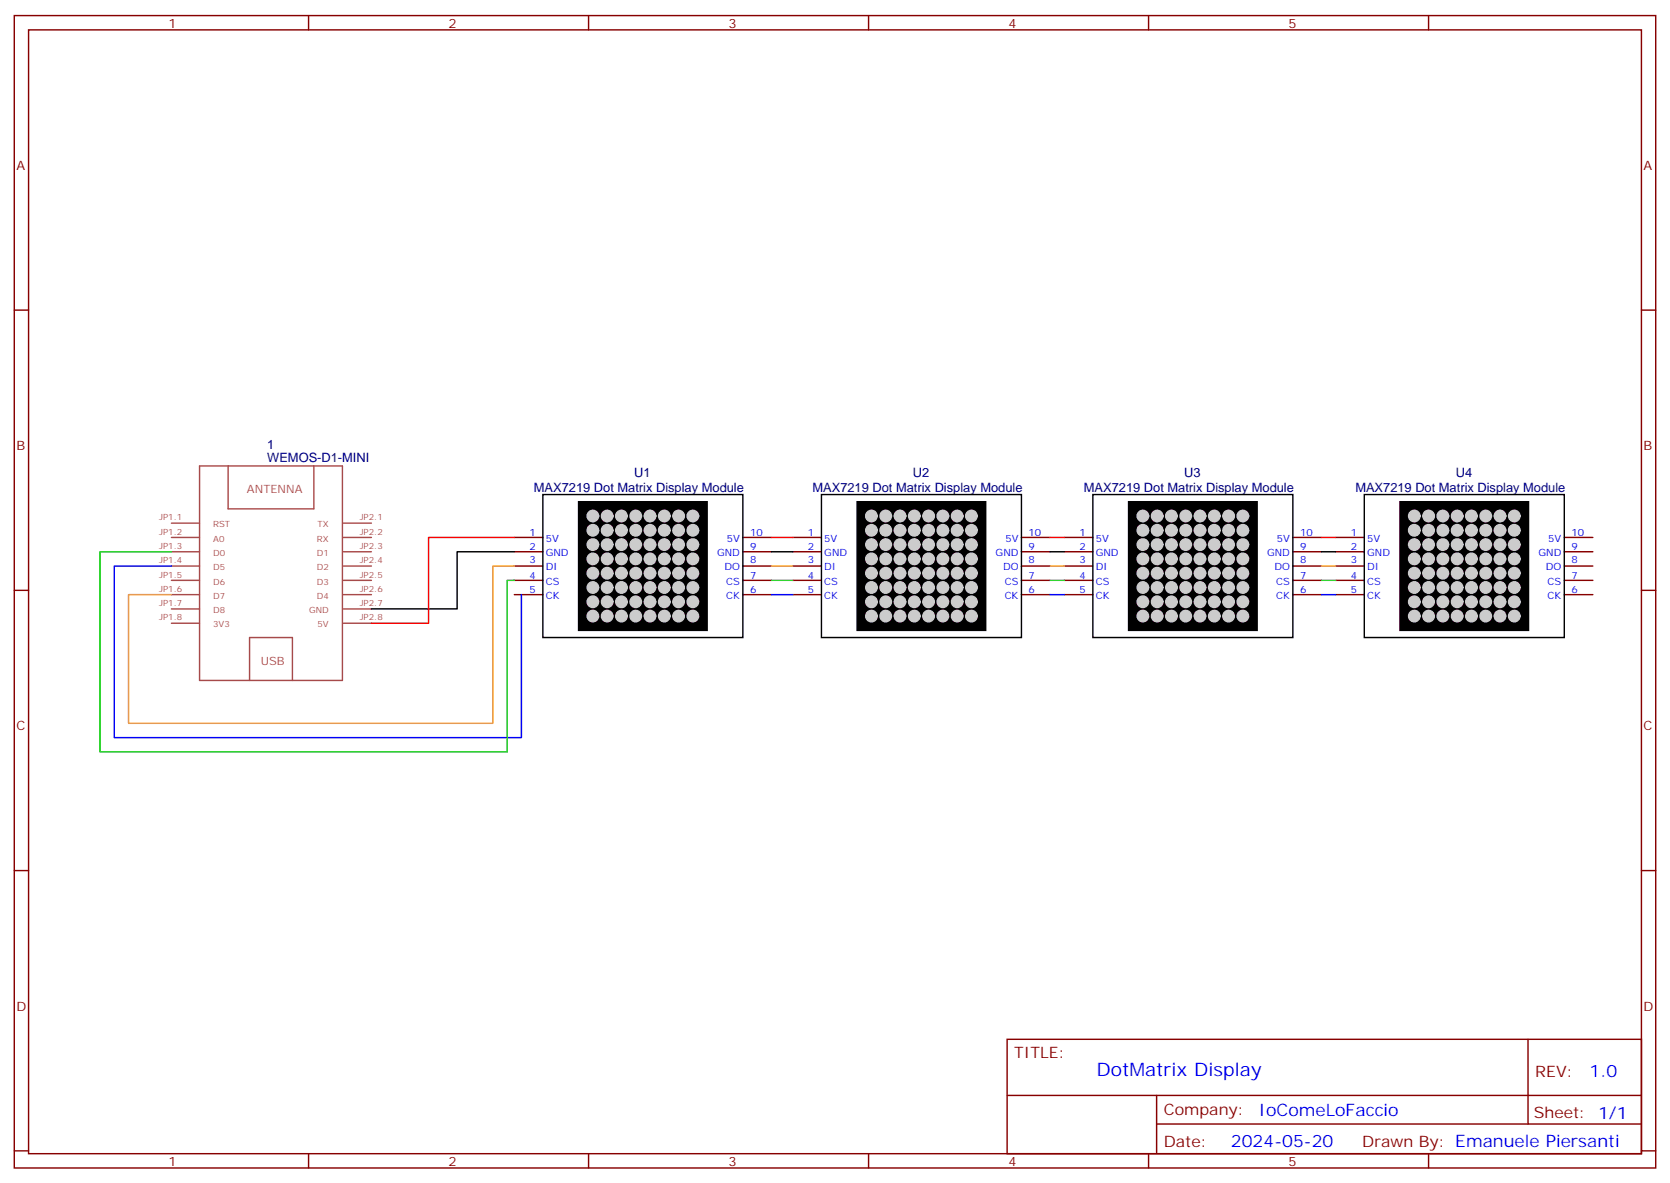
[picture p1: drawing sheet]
<svg xmlns="http://www.w3.org/2000/svg" width="412mm" height="292mm" viewBox="0 0 412 292" stroke-linecap="round" stroke-linejoin="round" font-family="sans-serif">
<g fill="none" stroke="#870000" stroke-width=".35">
<path d="M3.5 3.8h405.4v284.4h-405.4zM7.1 7.4h398.2v277.3h-398.2zM76.2 3.8v3.6M145.3 3.8v3.6M214.5 3.8v3.6M283.6 3.8v3.6M352.8 3.8v3.6M3.5 76.5h3.6M405.3 76.5h3.6M127 132.6h7.1M127 136.1h7.1M127 139.7h7.1"/>
<path d="M183.4 132.6h7.1M183.4 136.1h7.1M183.4 139.7h7.1M195.8 132.6h7M195.8 136.1h7M195.8 139.7h7M252.2 132.6h7.1M252.2 136.1h7.1M252.2 139.7h7.1M262.8 132.6h7.1M262.8 136.1h7.1M262.8 139.7h7.1"/>
<path d="M319.3 132.6h7M319.3 136.1h7M319.3 139.7h7M329.8 132.6h7.1M329.8 136.1h7.1M329.8 139.7h7.1M386.3 132.6h7M386.3 136.1h7M386.3 139.7h7M3.5 145.7h3.6M127 143.2h7.1M127 146.7h7.1"/>
<path d="M183.4 143.2h7.1M183.4 146.7h7.1M195.8 143.2h7M195.8 146.7h7M252.2 143.2h7.1M252.2 146.7h7.1M262.8 143.2h7.1M262.8 146.7h7.1M319.3 143.2h7M319.3 146.7h7M329.8 143.2h7.1M329.8 146.7h7.1"/>
<path d="M386.3 143.2h7M386.3 146.7h7M405.3 145.7h3.6M3.5 214.8h3.6M405.3 214.8h3.6M248.7 256.4h156.6v28.3h-156.6zM377.3 256.5v20.8M248.7 270.3h156.5M285.6 277.3h119.6M285.6 270.3v14.1M3.5 284h3.6M76.2 284.7v3.5"/>
<path d="M145.3 284.7v3.5M214.5 284.7v3.5M283.6 284.7v3.5M352.8 284.7v3.5M405.3 284h3.6"/>
</g>
<g fill="none" stroke="#a64a4a" stroke-width=".35">
<path d="M49.3 115h35.3v52.9h-35.3zM56.3 115v10.6h21.2v-10.6M42.3 129.1h7M42.3 132.6h7M42.3 136.1h7M42.3 139.7h7M84.8 129.1h6.9M84.8 132.6h6.9M84.8 136.1h6.9M84.8 139.7h6.9M42.3 143.2h7M42.3 146.7h7"/>
<path d="M42.3 150.2h7M42.3 153.8h7M84.8 143.2h6.9M84.8 146.7h6.9M84.8 150.2h6.9M84.8 153.8h6.9M61.6 167.9v-10.6h10.6v10.6"/>
</g>
<path d="M142.9 123.8h31.7v31.7h-31.7zM211.7 123.8h31.7v31.7h-31.7zM278.7 123.8h31.7v31.7h-31.7zM345.7 123.8h31.8v31.7h-31.8z" fill="#000" stroke="#000" stroke-width=".35"/>
<g fill="#ccc" stroke="#ccc" stroke-width=".35">
<circle cx="146.4" cy="127.3" r="1.41"/>
<circle cx="149.9" cy="127.3" r="1.41"/>
<circle cx="153.5" cy="127.3" r="1.41"/>
<circle cx="157" cy="127.3" r="1.41"/>
<circle cx="160.5" cy="127.3" r="1.41"/>
<circle cx="164" cy="127.3" r="1.41"/>
<circle cx="167.6" cy="127.3" r="1.41"/>
<circle cx="171.1" cy="127.3" r="1.41"/>
<circle cx="171.1" cy="130.8" r="1.41"/>
<circle cx="167.6" cy="130.8" r="1.41"/>
<circle cx="164" cy="130.8" r="1.41"/>
<circle cx="160.5" cy="130.8" r="1.41"/>
<circle cx="157" cy="130.8" r="1.41"/>
<circle cx="153.5" cy="130.8" r="1.41"/>
<circle cx="149.9" cy="130.8" r="1.41"/>
<circle cx="146.4" cy="130.8" r="1.41"/>
<circle cx="146.4" cy="137.9" r="1.41"/>
<circle cx="149.9" cy="137.9" r="1.41"/>
<circle cx="153.5" cy="137.9" r="1.41"/>
<circle cx="157" cy="137.9" r="1.41"/>
<circle cx="160.5" cy="137.9" r="1.41"/>
<circle cx="164" cy="137.9" r="1.41"/>
<circle cx="167.6" cy="137.9" r="1.41"/>
<circle cx="171.1" cy="137.9" r="1.41"/>
<circle cx="171.1" cy="134.4" r="1.41"/>
<circle cx="167.6" cy="134.4" r="1.41"/>
<circle cx="164" cy="134.4" r="1.41"/>
<circle cx="160.5" cy="134.4" r="1.41"/>
<circle cx="157" cy="134.4" r="1.41"/>
<circle cx="153.5" cy="134.4" r="1.41"/>
<circle cx="149.9" cy="134.4" r="1.41"/>
<circle cx="146.4" cy="134.4" r="1.41"/>
<circle cx="146.4" cy="145" r="1.41"/>
<circle cx="149.9" cy="145" r="1.41"/>
<circle cx="153.5" cy="145" r="1.41"/>
<circle cx="157" cy="145" r="1.41"/>
<circle cx="160.5" cy="145" r="1.41"/>
<circle cx="164" cy="145" r="1.41"/>
<circle cx="167.6" cy="145" r="1.41"/>
<circle cx="171.1" cy="145" r="1.41"/>
<circle cx="171.1" cy="141.4" r="1.41"/>
<circle cx="167.6" cy="141.4" r="1.41"/>
<circle cx="164" cy="141.4" r="1.41"/>
<circle cx="160.5" cy="141.4" r="1.41"/>
<circle cx="157" cy="141.4" r="1.41"/>
<circle cx="153.5" cy="141.4" r="1.41"/>
<circle cx="149.9" cy="141.4" r="1.41"/>
<circle cx="146.4" cy="141.4" r="1.41"/>
<circle cx="146.4" cy="152" r="1.41"/>
<circle cx="149.9" cy="152" r="1.41"/>
<circle cx="153.5" cy="152" r="1.41"/>
<circle cx="157" cy="152" r="1.41"/>
<circle cx="160.5" cy="152" r="1.41"/>
<circle cx="164" cy="152" r="1.41"/>
<circle cx="167.6" cy="152" r="1.41"/>
<circle cx="171.1" cy="152" r="1.41"/>
<circle cx="171.1" cy="148.5" r="1.41"/>
<circle cx="167.6" cy="148.5" r="1.41"/>
<circle cx="164" cy="148.5" r="1.41"/>
<circle cx="160.5" cy="148.5" r="1.41"/>
<circle cx="157" cy="148.5" r="1.41"/>
<circle cx="153.5" cy="148.5" r="1.41"/>
<circle cx="149.9" cy="148.5" r="1.41"/>
<circle cx="146.4" cy="148.5" r="1.41"/>
<circle cx="215.2" cy="127.3" r="1.41"/>
<circle cx="218.7" cy="127.3" r="1.41"/>
<circle cx="222.2" cy="127.3" r="1.41"/>
<circle cx="225.8" cy="127.3" r="1.41"/>
<circle cx="229.3" cy="127.3" r="1.41"/>
<circle cx="232.8" cy="127.3" r="1.41"/>
<circle cx="236.4" cy="127.3" r="1.41"/>
<circle cx="239.9" cy="127.3" r="1.41"/>
<circle cx="239.9" cy="130.8" r="1.41"/>
<circle cx="236.4" cy="130.8" r="1.41"/>
<circle cx="232.8" cy="130.8" r="1.41"/>
<circle cx="229.3" cy="130.8" r="1.41"/>
<circle cx="225.8" cy="130.8" r="1.41"/>
<circle cx="222.2" cy="130.8" r="1.41"/>
<circle cx="218.7" cy="130.8" r="1.41"/>
<circle cx="215.2" cy="130.8" r="1.41"/>
<circle cx="215.2" cy="137.9" r="1.41"/>
<circle cx="218.7" cy="137.9" r="1.41"/>
<circle cx="222.2" cy="137.9" r="1.41"/>
<circle cx="225.8" cy="137.9" r="1.41"/>
<circle cx="229.3" cy="137.9" r="1.41"/>
<circle cx="232.8" cy="137.9" r="1.41"/>
<circle cx="236.4" cy="137.9" r="1.41"/>
<circle cx="239.9" cy="137.9" r="1.41"/>
<circle cx="239.9" cy="134.4" r="1.41"/>
<circle cx="236.4" cy="134.4" r="1.41"/>
<circle cx="232.8" cy="134.4" r="1.41"/>
<circle cx="229.3" cy="134.4" r="1.41"/>
<circle cx="225.8" cy="134.4" r="1.41"/>
<circle cx="222.2" cy="134.4" r="1.41"/>
<circle cx="218.7" cy="134.4" r="1.41"/>
<circle cx="215.2" cy="134.4" r="1.41"/>
<circle cx="215.2" cy="145" r="1.41"/>
<circle cx="218.7" cy="145" r="1.41"/>
<circle cx="222.2" cy="145" r="1.41"/>
<circle cx="225.8" cy="145" r="1.41"/>
<circle cx="229.3" cy="145" r="1.41"/>
<circle cx="232.8" cy="145" r="1.41"/>
<circle cx="236.4" cy="145" r="1.41"/>
<circle cx="239.9" cy="145" r="1.41"/>
<circle cx="239.9" cy="141.4" r="1.41"/>
<circle cx="236.4" cy="141.4" r="1.41"/>
<circle cx="232.8" cy="141.4" r="1.41"/>
<circle cx="229.3" cy="141.4" r="1.41"/>
<circle cx="225.8" cy="141.4" r="1.41"/>
<circle cx="222.2" cy="141.4" r="1.41"/>
<circle cx="218.7" cy="141.4" r="1.41"/>
<circle cx="215.2" cy="141.4" r="1.41"/>
<circle cx="215.2" cy="152" r="1.41"/>
<circle cx="218.7" cy="152" r="1.41"/>
<circle cx="222.2" cy="152" r="1.41"/>
<circle cx="225.8" cy="152" r="1.41"/>
<circle cx="229.3" cy="152" r="1.41"/>
<circle cx="232.8" cy="152" r="1.41"/>
<circle cx="236.4" cy="152" r="1.41"/>
<circle cx="239.9" cy="152" r="1.41"/>
<circle cx="239.9" cy="148.5" r="1.41"/>
<circle cx="236.4" cy="148.5" r="1.41"/>
<circle cx="232.8" cy="148.5" r="1.41"/>
<circle cx="229.3" cy="148.5" r="1.41"/>
<circle cx="225.8" cy="148.5" r="1.41"/>
<circle cx="222.2" cy="148.5" r="1.41"/>
<circle cx="218.7" cy="148.5" r="1.41"/>
<circle cx="215.2" cy="148.5" r="1.41"/>
<circle cx="282.2" cy="127.3" r="1.41"/>
<circle cx="285.7" cy="127.3" r="1.41"/>
<circle cx="289.3" cy="127.3" r="1.41"/>
<circle cx="292.8" cy="127.3" r="1.41"/>
<circle cx="296.3" cy="127.3" r="1.41"/>
<circle cx="299.9" cy="127.3" r="1.41"/>
<circle cx="303.4" cy="127.3" r="1.41"/>
<circle cx="306.9" cy="127.3" r="1.41"/>
<circle cx="306.9" cy="130.8" r="1.41"/>
<circle cx="303.4" cy="130.8" r="1.41"/>
<circle cx="299.9" cy="130.8" r="1.41"/>
<circle cx="296.3" cy="130.8" r="1.41"/>
<circle cx="292.8" cy="130.8" r="1.41"/>
<circle cx="289.3" cy="130.8" r="1.41"/>
<circle cx="285.7" cy="130.8" r="1.41"/>
<circle cx="282.2" cy="130.8" r="1.41"/>
<circle cx="282.2" cy="137.9" r="1.41"/>
<circle cx="285.7" cy="137.9" r="1.41"/>
<circle cx="289.3" cy="137.9" r="1.41"/>
<circle cx="292.8" cy="137.9" r="1.41"/>
<circle cx="296.3" cy="137.9" r="1.41"/>
<circle cx="299.9" cy="137.9" r="1.41"/>
<circle cx="303.4" cy="137.9" r="1.41"/>
<circle cx="306.9" cy="137.9" r="1.41"/>
<circle cx="306.9" cy="134.4" r="1.41"/>
<circle cx="303.4" cy="134.4" r="1.41"/>
<circle cx="299.9" cy="134.4" r="1.41"/>
<circle cx="296.3" cy="134.4" r="1.41"/>
<circle cx="292.8" cy="134.4" r="1.41"/>
<circle cx="289.3" cy="134.4" r="1.41"/>
<circle cx="285.7" cy="134.4" r="1.41"/>
<circle cx="282.2" cy="134.4" r="1.41"/>
<circle cx="282.2" cy="145" r="1.41"/>
<circle cx="285.7" cy="145" r="1.41"/>
<circle cx="289.3" cy="145" r="1.41"/>
<circle cx="292.8" cy="145" r="1.41"/>
<circle cx="296.3" cy="145" r="1.41"/>
<circle cx="299.9" cy="145" r="1.41"/>
<circle cx="303.4" cy="145" r="1.41"/>
<circle cx="306.9" cy="145" r="1.41"/>
<circle cx="306.9" cy="141.4" r="1.41"/>
<circle cx="303.4" cy="141.4" r="1.41"/>
<circle cx="299.9" cy="141.4" r="1.41"/>
<circle cx="296.3" cy="141.4" r="1.41"/>
<circle cx="292.8" cy="141.4" r="1.41"/>
<circle cx="289.3" cy="141.4" r="1.41"/>
<circle cx="285.7" cy="141.4" r="1.41"/>
<circle cx="282.2" cy="141.4" r="1.41"/>
<circle cx="282.2" cy="152" r="1.41"/>
<circle cx="285.7" cy="152" r="1.41"/>
<circle cx="289.3" cy="152" r="1.41"/>
<circle cx="292.8" cy="152" r="1.41"/>
<circle cx="296.3" cy="152" r="1.41"/>
<circle cx="299.9" cy="152" r="1.41"/>
<circle cx="303.4" cy="152" r="1.41"/>
<circle cx="306.9" cy="152" r="1.41"/>
<circle cx="306.9" cy="148.5" r="1.41"/>
<circle cx="303.4" cy="148.5" r="1.41"/>
<circle cx="299.9" cy="148.5" r="1.41"/>
<circle cx="296.3" cy="148.5" r="1.41"/>
<circle cx="292.8" cy="148.5" r="1.41"/>
<circle cx="289.3" cy="148.5" r="1.41"/>
<circle cx="285.7" cy="148.5" r="1.41"/>
<circle cx="282.2" cy="148.5" r="1.41"/>
<circle cx="349.2" cy="127.3" r="1.41"/>
<circle cx="352.8" cy="127.3" r="1.41"/>
<circle cx="356.3" cy="127.3" r="1.41"/>
<circle cx="359.8" cy="127.3" r="1.41"/>
<circle cx="363.4" cy="127.3" r="1.41"/>
<circle cx="366.9" cy="127.3" r="1.41"/>
<circle cx="370.4" cy="127.3" r="1.41"/>
<circle cx="373.9" cy="127.3" r="1.41"/>
<circle cx="373.9" cy="130.8" r="1.41"/>
<circle cx="370.4" cy="130.8" r="1.41"/>
<circle cx="366.9" cy="130.8" r="1.41"/>
<circle cx="363.4" cy="130.8" r="1.41"/>
<circle cx="359.8" cy="130.8" r="1.41"/>
<circle cx="356.3" cy="130.8" r="1.41"/>
<circle cx="352.8" cy="130.8" r="1.41"/>
<circle cx="349.2" cy="130.8" r="1.41"/>
<circle cx="349.2" cy="137.9" r="1.41"/>
<circle cx="352.8" cy="137.9" r="1.41"/>
<circle cx="356.3" cy="137.9" r="1.41"/>
<circle cx="359.8" cy="137.9" r="1.41"/>
<circle cx="363.4" cy="137.9" r="1.41"/>
<circle cx="366.9" cy="137.9" r="1.41"/>
<circle cx="370.4" cy="137.9" r="1.41"/>
<circle cx="373.9" cy="137.9" r="1.41"/>
<circle cx="373.9" cy="134.4" r="1.41"/>
<circle cx="370.4" cy="134.4" r="1.41"/>
<circle cx="366.9" cy="134.4" r="1.41"/>
<circle cx="363.4" cy="134.4" r="1.41"/>
<circle cx="359.8" cy="134.4" r="1.41"/>
<circle cx="356.3" cy="134.4" r="1.41"/>
<circle cx="352.8" cy="134.4" r="1.41"/>
<circle cx="349.2" cy="134.4" r="1.41"/>
<circle cx="349.2" cy="145" r="1.41"/>
<circle cx="352.8" cy="145" r="1.41"/>
<circle cx="356.3" cy="145" r="1.41"/>
<circle cx="359.8" cy="145" r="1.41"/>
<circle cx="363.4" cy="145" r="1.41"/>
<circle cx="366.9" cy="145" r="1.41"/>
<circle cx="370.4" cy="145" r="1.41"/>
<circle cx="373.9" cy="145" r="1.41"/>
<circle cx="373.9" cy="141.4" r="1.41"/>
<circle cx="370.4" cy="141.4" r="1.41"/>
<circle cx="366.9" cy="141.4" r="1.41"/>
<circle cx="363.4" cy="141.4" r="1.41"/>
<circle cx="359.8" cy="141.4" r="1.41"/>
<circle cx="356.3" cy="141.4" r="1.41"/>
<circle cx="352.8" cy="141.4" r="1.41"/>
<circle cx="349.2" cy="141.4" r="1.41"/>
<circle cx="349.2" cy="152" r="1.41"/>
<circle cx="352.8" cy="152" r="1.41"/>
<circle cx="356.3" cy="152" r="1.41"/>
<circle cx="359.8" cy="152" r="1.41"/>
<circle cx="363.4" cy="152" r="1.41"/>
<circle cx="366.9" cy="152" r="1.41"/>
<circle cx="370.4" cy="152" r="1.41"/>
<circle cx="373.9" cy="152" r="1.41"/>
<circle cx="373.9" cy="148.5" r="1.41"/>
<circle cx="370.4" cy="148.5" r="1.41"/>
<circle cx="366.9" cy="148.5" r="1.41"/>
<circle cx="363.4" cy="148.5" r="1.41"/>
<circle cx="359.8" cy="148.5" r="1.41"/>
<circle cx="356.3" cy="148.5" r="1.41"/>
<circle cx="352.8" cy="148.5" r="1.41"/>
<circle cx="349.2" cy="148.5" r="1.41"/>
</g>
<path d="M127 136.1h-14.1v14.1h-21.2M134.1 122h49.3v35.3h-49.3zM190.5 136.1h5.3M202.8 122h49.4v35.3h-49.4zM259.3 136.1h3.5M269.9 122h49.4v35.3h-49.4zM326.3 136.1h3.5M336.9 122h49.4v35.3h-49.4z" fill="none" stroke="#000" stroke-width=".35"/>
<path d="M127 132.6h-21.2v21.2h-14.1M190.5 132.6h5.3M259.3 132.6h3.5M326.3 132.6h3.5" fill="none" stroke="#f00" stroke-width=".35"/>
<path d="M127 139.7h-5.3v38.8h-90v-31.8h10.6M190.5 139.7h5.3M259.3 139.7h3.5M326.3 139.7h3.5" fill="none" stroke="#f90" stroke-width=".35"/>
<path d="M42.3 139.7h-14.1v42.3h100.6v-35.3M190.5 146.7h5.3M259.3 146.7h3.5M326.3 146.7h3.5" fill="none" stroke="#00f" stroke-width=".35"/>
<path d="M42.3 136.1h-17.6v49.4h100.5v-42.3h1.8" fill="none" stroke="#0c0" stroke-width=".35"/>
<path d="M190.5 143.2h5.3M259.3 143.2h3.5M326.3 143.2h3.5" fill="none" stroke="#3c3" stroke-width=".35"/>
<text font-size="4.6" fill="#00f" x="270.8" y="265.5">DotMatrix Display</text>
<g font-size="4.2" fill="#00f">
<text x="392.5" y="265.7">1.0</text>
<text x="310.9" y="275.3">IoComeLoFaccio</text>
<text x="304" y="283.1">2024-05-20</text>
</g>
<g font-size="3.9" fill="#800">
<text x="250.5" y="261">TITLE:</text>
<text x="379.1" y="265.7">REV:</text>
<text x="287.4" y="275.2">Company:</text>
<text x="378.7" y="275.8">Sheet: 1/1</text>
<text x="287.4" y="282.9">Date:</text>
<text x="336.4" y="283">Drawn By: Emanuele Piersanti</text>
</g>
<g font-size="3.2" fill="#800">
<text x="41.6" y="6.8">1</text>
<text x="110.8" y="6.8">2</text>
<text x="179.9" y="6.8">3</text>
<text x="249.1" y="6.8">4</text>
<text x="318.2" y="6.8">5</text>
<text x="4.1" y="41.9">A</text>
<text x="405.9" y="41.9">A</text>
<text x="4.1" y="111.1">B</text>
<text x="405.9" y="111.1">B</text>
<text x="4.1" y="180.2">C</text>
<text x="405.9" y="180.2">C</text>
<text x="4.1" y="249.4">D</text>
<text x="405.9" y="249.4">D</text>
<text x="41.6" y="287.7">1</text>
<text x="110.8" y="287.7">2</text>
<text x="179.9" y="287.7">3</text>
<text x="249.1" y="287.7">4</text>
<text x="318.2" y="287.7">5</text>
</g>
<g font-size="3.2" fill="#000080">
<text x="66" y="113.9">WEMOS-D1-MINI</text>
<text x="66" y="110.7">1</text>
<text x="156.6" y="117.8">U1</text>
<text x="225.4" y="117.8">U2</text>
<text x="292.5" y="117.8">U3</text>
<text x="359.5" y="117.8">U4</text>
<text x="131.8" y="121.4">MAX7219 Dot Matrix Display Module</text>
<text x="200.6" y="121.4">MAX7219 Dot Matrix Display Module</text>
<text x="267.7" y="121.4">MAX7219 Dot Matrix Display Module</text>
<text x="334.7" y="121.4">MAX7219 Dot Matrix Display Module</text>
</g>
<g font-size="2.8" fill="#a54b4b">
<text x="61" y="121.7">ANTENNA</text>
<text x="64.4" y="164">USB</text>
</g>
<g font-size="2.5" fill="#00f">
<text x="130.7" y="132.3">1</text>
<text x="130.7" y="135.8">2</text>
<text x="134.8" y="133.7">5V</text>
<text x="134.8" y="137.2">GND</text>
<text x="177.1" y="137.2">GND</text>
<text x="179.5" y="133.7">5V</text>
<text x="185.2" y="135.8">9</text>
<text x="185.2" y="132.3">10</text>
<text x="199.5" y="132.3">1</text>
<text x="199.5" y="135.8">2</text>
<text x="203.6" y="133.7">5V</text>
<text x="203.6" y="137.2">GND</text>
<text x="245.9" y="137.2">GND</text>
<text x="248.3" y="133.7">5V</text>
<text x="254" y="135.8">9</text>
<text x="254" y="132.3">10</text>
<text x="266.5" y="132.3">1</text>
<text x="266.5" y="135.8">2</text>
<text x="270.6" y="133.7">5V</text>
<text x="270.6" y="137.2">GND</text>
<text x="312.9" y="137.2">GND</text>
<text x="315.3" y="133.7">5V</text>
<text x="321" y="135.8">9</text>
<text x="321" y="132.3">10</text>
<text x="333.6" y="132.3">1</text>
<text x="333.6" y="135.8">2</text>
<text x="337.6" y="133.7">5V</text>
<text x="337.6" y="137.2">GND</text>
<text x="379.9" y="137.2">GND</text>
<text x="382.3" y="133.7">5V</text>
<text x="388.1" y="135.8">9</text>
<text x="388.1" y="132.3">10</text>
<text x="130.7" y="139">3</text>
<text x="130.7" y="142.8">4</text>
<text x="134.8" y="140.7">DI</text>
<text x="178.9" y="140.7">DO</text>
<text x="185.2" y="142.8">7</text>
<text x="185.2" y="139">8</text>
<text x="199.5" y="139">3</text>
<text x="199.5" y="142.8">4</text>
<text x="203.6" y="140.7">DI</text>
<text x="247.7" y="140.7">DO</text>
<text x="254" y="142.8">7</text>
<text x="254" y="139">8</text>
<text x="266.5" y="139">3</text>
<text x="266.5" y="142.8">4</text>
<text x="270.6" y="140.7">DI</text>
<text x="314.7" y="140.7">DO</text>
<text x="321" y="142.8">7</text>
<text x="321" y="139">8</text>
<text x="333.6" y="139">3</text>
<text x="333.6" y="142.8">4</text>
<text x="337.6" y="140.7">DI</text>
<text x="381.7" y="140.7">DO</text>
<text x="388.1" y="142.8">7</text>
<text x="388.1" y="139">8</text>
<text x="130.7" y="146.4">5</text>
<text x="134.8" y="144.3">CS</text>
<text x="134.8" y="147.8">CK</text>
<text x="179.3" y="147.8">CK</text>
<text x="179.3" y="144.3">CS</text>
<text x="185.2" y="146.4">6</text>
<text x="199.5" y="146.4">5</text>
<text x="203.6" y="144.3">CS</text>
<text x="203.6" y="147.8">CK</text>
<text x="248.1" y="147.8">CK</text>
<text x="248.1" y="144.3">CS</text>
<text x="254" y="146.4">6</text>
<text x="266.5" y="146.4">5</text>
<text x="270.6" y="144.3">CS</text>
<text x="270.6" y="147.8">CK</text>
<text x="315.1" y="147.8">CK</text>
<text x="315.1" y="144.3">CS</text>
<text x="321" y="146.4">6</text>
<text x="333.6" y="146.4">5</text>
<text x="337.6" y="144.3">CS</text>
<text x="337.6" y="147.8">CK</text>
<text x="382.2" y="147.8">CK</text>
<text x="382.2" y="144.3">CS</text>
<text x="388.1" y="146.4">6</text>
</g>
<g font-size="2.1" fill="#a54b4b">
<text x="39.3" y="128.4">JP1.1</text>
<text x="39.3" y="131.9">JP1.2</text>
<text x="52.6" y="130.1">RST</text>
<text x="78.4" y="130.1">TX</text>
<text x="88.8" y="128.4">JP2.1</text>
<text x="88.8" y="131.9">JP2.2</text>
<text x="39.3" y="135.4">JP1.3</text>
<text x="52.6" y="133.6">A0</text>
<text x="52.6" y="137.2">D0</text>
<text x="78.2" y="137.2">D1</text>
<text x="78.3" y="133.6">RX</text>
<text x="88.8" y="135.4">JP2.3</text>
<text x="39.3" y="139">JP1.4</text>
<text x="39.3" y="142.5">JP1.5</text>
<text x="52.6" y="140.7">D5</text>
<text x="78.2" y="140.7">D2</text>
<text x="88.8" y="139">JP2.4</text>
<text x="88.8" y="142.5">JP2.5</text>
<text x="39.3" y="146">JP1.6</text>
<text x="39.3" y="149.6">JP1.7</text>
<text x="52.6" y="144.2">D6</text>
<text x="52.6" y="147.8">D7</text>
<text x="78.2" y="144.2">D3</text>
<text x="78.2" y="147.8">D4</text>
<text x="88.8" y="146">JP2.6</text>
<text x="88.8" y="149.6">JP2.7</text>
<text x="39.3" y="153.1">JP1.8</text>
<text x="52.6" y="151.3">D8</text>
<text x="52.6" y="154.8">3V3</text>
<text x="76.3" y="151.3">GND</text>
<text x="78.4" y="154.8">5V</text>
<text x="88.8" y="153.1">JP2.8</text>
</g>
</svg>
